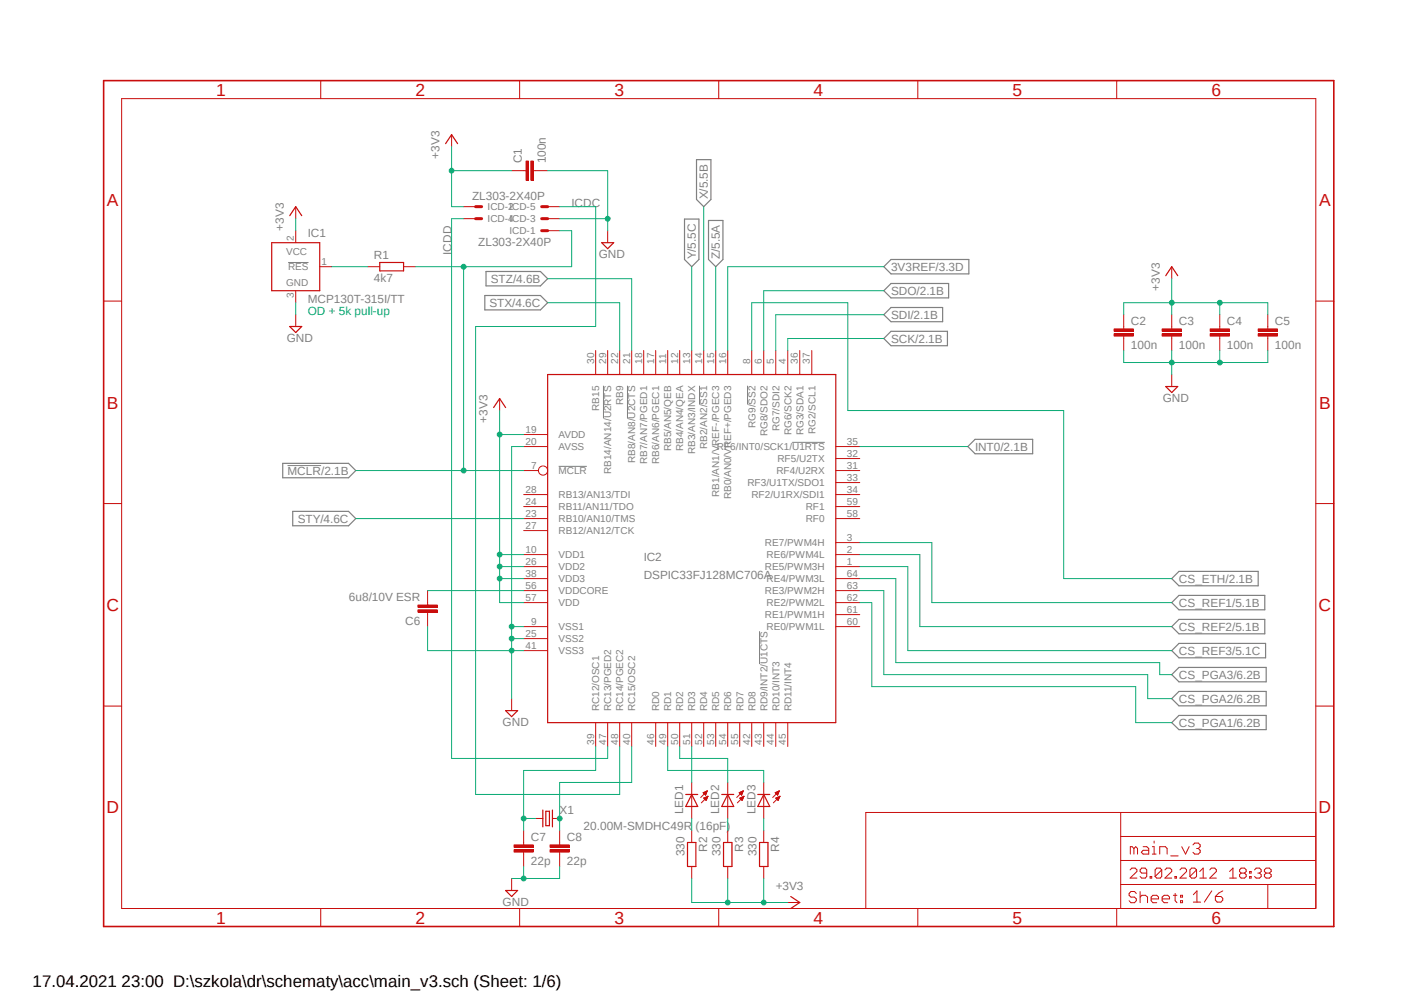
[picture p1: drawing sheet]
<svg xmlns="http://www.w3.org/2000/svg" width="297mm" height="210mm" viewBox="0 0 297 210" stroke-linecap="round" stroke-linejoin="round" font-family="sans-serif">
<path d="M21.3 16.7l261.2 179.9M282.5 16.7l-261.2 179.9" fill="none" stroke="#fff" stroke-width=".21"/>
<path d="M61 55.5h4.3M60.8 98.5h7.1M118.2 98.7h6M127.7 81.6v6.9M132.8 81.6v7M148 81.6v4M158.2 81.6v4M167.6 93.6h6.9M160.7 133.6v6.9" fill="none" stroke="#808080" stroke-width=".21"/>
<g fill="none" stroke="#808080" stroke-width=".25">
<path d="M147.4 33.8h3v8.4l-1.5 1.5-1.5-1.5zM102.8 57.4h11.5l1.6 1.6-1.6 1.5h-11.5zM144.8 46.4h3.1v8.5l-1.6 1.5-1.5-1.5zM149.9 46.7h3v8.2l-1.5 1.5-1.5-1.5zM187 56.4l1.5-1.5h16.5v3.1h-16.5zM102.6 62.5h11.7l1.6 1.6-1.6 1.5h-11.7zM187 61.5l1.5-1.5h12.2v3h-12.2zM187 66.6l1.5-1.5h10.9v3h-10.9zM187 71.6l1.5-1.5h11.9v3.1h-11.9zM59.8 98h13.9l1.6 1.6-1.6 1.5h-13.9zM204.8 94.5l1.5-1.5h12.2v3h-12.2zM61.9 108.2h11.8l1.6 1.5-1.6 1.6h-11.8z"/>
<path d="M247.9 122.4l1.5-1.5h16.8v3.1h-16.8zM247.9 127.5l1.5-1.5h18.2v3h-18.2zM247.9 132.6l1.5-1.5h18.2v3h-18.2zM247.9 137.7l1.5-1.6h18.4v3.1h-18.4zM247.9 142.7l1.5-1.5h18.5v3.1h-18.5zM247.9 147.8l1.5-1.5h18.5v3.1h-18.5zM247.9 152.9l1.5-1.5h18.5v3h-18.5z"/>
</g>
<path d="M237.7 69.1v.5M237.7 71.1v.5" fill="none" stroke="#c90d0c" stroke-width=".21"/>
<path d="M235.7 70.6h4.1v.5h-4.1z" fill-rule="evenodd" fill="#c90d0c"/>
<path d="M235.7 70.6h4.1v.5h-4.1z" fill="none" stroke="#c90d0c" stroke-width=".21"/>
<path d="M235.7 69.6h4.1v.5h-4.1z" fill-rule="evenodd" fill="#c90d0c"/>
<path d="M235.7 69.6h4.1v.5h-4.1zM237.7 66.6v2.5M237.7 71.6v2.6M247.9 69.1v.5M247.9 71.1v.5" fill="none" stroke="#c90d0c" stroke-width=".21"/>
<path d="M245.9 70.6h4v.5h-4z" fill-rule="evenodd" fill="#c90d0c"/>
<path d="M245.9 70.6h4v.5h-4z" fill="none" stroke="#c90d0c" stroke-width=".21"/>
<path d="M245.9 69.6h4v.5h-4z" fill-rule="evenodd" fill="#c90d0c"/>
<path d="M245.9 69.6h4v.5h-4zM247.9 66.6v2.5M247.9 71.6v2.6M258.1 69.1v.5M258.1 71.1v.5" fill="none" stroke="#c90d0c" stroke-width=".21"/>
<path d="M256 70.6h4.1v.5h-4.1z" fill-rule="evenodd" fill="#c90d0c"/>
<path d="M256 70.6h4.1v.5h-4.1z" fill="none" stroke="#c90d0c" stroke-width=".21"/>
<path d="M256 69.6h4.1v.5h-4.1z" fill-rule="evenodd" fill="#c90d0c"/>
<g fill="none" stroke="#c90d0c" stroke-width=".21">
<path d="M126 74.2v5M128.6 74.2v5M131.1 74.2v5M133.6 74.2v5M136.2 74.2v5M138.7 74.2v5M141.3 74.2v5M143.8 74.2v5M146.3 74.2v5M148.9 74.2v5M151.4 74.2v5M154 74.2v5"/>
<path d="M159 74.2v5M161.6 74.2v5M164.1 74.2v5M166.7 74.2v5M169.2 74.2v5M171.7 74.2v5M256 69.6h4.1v.5h-4.1zM258.1 66.6v2.5M258.1 71.6v2.6M105.7 84.3v2.6M110.8 91.9h5.1M110.8 94.5h5.1"/>
<path d="M110.8 99.6h3.1M176.8 94.5h5.1M176.8 99.6h5.1M176.8 97h5.1M110.8 119.9h5.1M110.8 117.3h5.1M110.8 109.7h5.1M110.8 107.2h5.1M110.8 104.6h5.1M110.8 112.3h5.1M176.8 119.9h5.1M176.8 117.3h5.1"/>
<path d="M176.8 114.8h5.1M176.8 109.7h5.1M176.8 107.2h5.1M176.8 104.6h5.1M176.8 102.1h5.1M90.5 127.5v.5M90.5 129.5v.5M110.8 132.6h5.1M110.8 127.5h5.1M110.8 125h5.1M110.8 122.4h5.1M110.8 135.1h5.1"/>
<path d="M110.8 137.7h5.1M176.8 132.6h5.1M176.8 130h5.1M176.8 127.5h5.1M176.8 125h5.1M176.8 122.4h5.1M108.2 147.8v2.6M126 152.9v5M128.6 152.9v5M131.1 152.9v5M133.6 152.9v5M138.7 152.9v5"/>
<path d="M141.3 152.9v5M143.8 152.9v5M146.3 152.9v5M148.9 152.9v5M151.4 152.9v5M154 152.9v5M156.5 152.9v5M159 152.9v5M161.6 152.9v5M164.1 152.9v5M166.7 152.9v5"/>
<circle cx="114.9" cy="99.6" r=".98"/>
</g>
<path d="M115.9 79.2h60.9v73.7h-60.9zM104.4 86.2l1.3-1.9 1.3 1.9M107 150.4h2.5l-1.3 1.2z" fill="none" stroke="#c90d0c" stroke-width=".25"/>
<path d="M88.4 128h4.1v.5h-4.1z" fill-rule="evenodd" fill="#c90d0c"/>
<path d="M88.4 128h4.1v.5h-4.1z" fill="none" stroke="#c90d0c" stroke-width=".21"/>
<path d="M88.4 129h4.1v.5h-4.1z" fill-rule="evenodd" fill="#c90d0c"/>
<path d="M247.9 56.4v2.6M247.9 79.2v2.6M88.4 129h4.1v.5h-4.1zM90.5 125v2.5M90.5 130v2.6M110.8 178.3v.5M110.8 180.3v.5" fill="none" stroke="#c90d0c" stroke-width=".21"/>
<path d="M246.6 58.3l1.3-1.9 1.3 1.9M246.6 81.8h2.6l-1.3 1.3z" fill="none" stroke="#c90d0c" stroke-width=".25"/>
<path d="M108.8 179.8h4v.5h-4z" fill-rule="evenodd" fill="#c90d0c"/>
<path d="M108.8 179.8h4v.5h-4z" fill="none" stroke="#c90d0c" stroke-width=".21"/>
<path d="M108.8 178.8h4v.5h-4z" fill-rule="evenodd" fill="#c90d0c"/>
<path d="M108.8 178.8h4v.5h-4zM110.8 175.7v2.6M118.4 178.3v.5M110.8 180.8v2.5M118.4 180.3v.5" fill="none" stroke="#c90d0c" stroke-width=".21"/>
<path d="M116.4 179.8h4v.5h-4z" fill-rule="evenodd" fill="#c90d0c"/>
<path d="M116.4 179.8h4v.5h-4z" fill="none" stroke="#c90d0c" stroke-width=".21"/>
<path d="M116.4 178.8h4v.5h-4z" fill-rule="evenodd" fill="#c90d0c"/>
<g fill="none" stroke="#c90d0c" stroke-width=".21">
<path d="M77.8 56.4h2.5M85.4 56.4h2.5M62.6 66.6v2.5M268.2 69.1v.5M268.2 71.1v.5M113.3 173.2h1.5M116.4 178.8h4v.5h-4zM116.9 173.2h1.5M118.4 175.7v2.6M146.3 165.6v7.6M146.3 175.7v2.6M148.8 167.8h.7"/>
<path d="M148.8 167.7h.7M148.9 167.9h.5M148.9 168.9l.9-.4-.4 .9zM148.9 168.9h.7M149 169h.6M149 168h.4M149.1 169h.5M149.1 167.6h.4M149.1 168.1h.2M149.1 169.1h.4M149.1 168.8h.5M149.2 168.1h.1"/>
<path d="M149.2 169.2h.3M149.3 167.5h.3M149.3 169.3h.1M149.3 168.7h.4M149.4 167.4h.2M149.6 168.6h.1M149.6 167.3l-1.4 1.4M149.6 167.3l-.3 .9M149.6 167.3l-.8 .4 .5 .6M149.8 168.5l-1.4 1.4M149.8 168.5h.1M154 165.6v7.6"/>
<path d="M154 175.7v2.6M156.4 167.8h.7M156.5 167.7h.6M156.5 167.9h.6M156.5 168.9l.9-.4-.4 .9zM156.5 168.9h.7M156.6 169h.6M156.6 168h.4M156.7 169h.4M156.7 167.6h.4M156.7 168.1h.3M156.8 169.1h.3"/>
<path d="M156.8 168.8h.5M156.8 168.1h.1M156.8 169.2h.3M156.8 167.5h.4M156.9 169.3h.2M157 168.7h.3M157.1 167.4h.1M157.2 168.6h.1M157.3 167.3l-1.4 1.4M157.3 167.3l-.4 .9M157.3 167.3l-.9 .4 .5 .6M157.4 168.5l-1.4 1.4"/>
<path d="M157.4 168.5h.1M161.6 165.6v7.6M161.6 175.7v2.6M164 167.8h.7M164.1 167.7h.6M164.1 168.9l.9-.4-.4 .9zM164.1 167.9h.6M164.2 169h.6M164.2 168.9h.6M164.2 168h.4M164.3 169h.5M164.3 168.1h.3"/>
<path d="M164.3 167.6h.5M164.4 169.1h.3M164.4 168.8h.5M164.4 168.1h.1M164.5 169.2h.2M164.5 167.5h.3M164.5 169.3h.2M164.6 168.7h.3M164.7 167.4h.1M164.8 168.6h.2M164.9 167.3l-1.4 1.4M164.9 167.3l-.4 .9"/>
<path d="M164.9 167.3l-.9 .4 .5 .6M165 168.5l-1.4 1.4M165 168.5h.1M108.2 185.9v2.5M118.4 180.8v2.5M146.3 183.3v2.6M154 183.3v2.6M161.6 183.3v2.6M166.7 191h2.5"/>
</g>
<g fill="none" stroke="#c90d0c" stroke-width=".25">
<path d="M80.3 55.5h5.1v1.8h-5.1zM61.3 69.1h2.5l-1.2 1.3zM114.8 171.4v3.6M115.5 171.7h.7v3h-.7zM116.9 171.4v3.6M145.1 168.1h2.5M145.5 178.3h1.7v5h-1.7zM146.3 168.1l1.3 2.5h-2.5zM152.7 168.1h2.5M153.1 178.3h1.8v5h-1.8zM154 168.1l1.2 2.5h-2.5zM160.3 168.1h2.6"/>
<path d="M160.7 178.3h1.8v5h-1.8zM161.6 168.1l1.3 2.5h-2.6zM107 188.4h2.5l-1.3 1.3zM167.3 189.7l1.9 1.3-1.9 1.2"/>
</g>
<path d="M266.2 70.6h4.1v.5h-4.1z" fill-rule="evenodd" fill="#c90d0c"/>
<path d="M266.2 70.6h4.1v.5h-4.1z" fill="none" stroke="#c90d0c" stroke-width=".21"/>
<path d="M266.2 69.6h4.1v.5h-4.1z" fill-rule="evenodd" fill="#c90d0c"/>
<path d="M95.5 28.5v2.5M110.8 36.1h.5M112.8 36.1h.5M62.6 43.7v2.6M128.6 48.8v2.6M266.2 69.6h4.1v.5h-4.1zM268.2 66.6v2.5M268.2 71.6v2.6" fill="none" stroke="#c90d0c" stroke-width=".21"/>
<path d="M94.3 30.4l1.2-1.9 1.3 1.9M61.3 45.6l1.3-1.9 1.2 1.9M127.3 51.4h2.5l-1.2 1.2z" fill="none" stroke="#c90d0c" stroke-width=".25"/>
<path d="M112.3 34.1h.5v4h-.5z" fill-rule="evenodd" fill="#c90d0c"/>
<path d="M112.3 34.1h.5v4h-.5z" fill="none" stroke="#c90d0c" stroke-width=".21"/>
<path d="M111.3 34.1h.5v4h-.5z" fill-rule="evenodd" fill="#c90d0c"/>
<g fill="none" stroke="#c90d0c" stroke-width=".21">
<path d="M67.9 17.1v3.8M109.9 17.1v3.8M152.1 17.1v3.8M194.2 17.1v3.8M236.3 17.1v3.8M25.7 20.9h252.7v171.3h-252.7zM108.2 36.1h2.6M111.3 34.1h.5v4h-.5zM113.3 36.1h2.6M62.6 48.8v2.6M67.6 56.4h2.6M98.1 43.7h2.5"/>
<path d="M98.1 46.3h2.5M115.9 48.8h2.5M115.9 43.7h2.5M115.9 46.3h2.5M21.9 63.7h3.8M62.6 61.5v2.6M278.4 63.7h3.8M21.9 106.6h3.8M278.4 106.6h3.8M21.9 149.4h3.8M278.4 149.4h3.8M237.1 171.9v20.3"/>
<path d="M237.1 177h41.3M239.9 179.5l-.4-.3h-.4v1.5M239.9 179.5v1.2M239.9 179.5l.4-.3 .4 .3v1.2M241.8 179.2h.8l.4 .3v1.2h-1.2l-.3-.4 .3-.4h1.2M243.8 179.2h.4v1.5M244.2 178v.4M250 179.2l.8 1.5 .8-1.5M252.4 178.8l.4-.4h.7l.4 .4v.4l-.4 .3M253.1 179.5h.4M253.5 179.5l.4 .4v.4l-.4 .4h-.7l-.4-.4M278.4 171.9h-95.2v20.3"/>
<path d="M67.9 192.2v3.8M109.9 192.2v3.8M152.1 192.2v3.8M194.2 192.2v3.8M236.3 192.2v3.8M237.1 187.2h41.3M237.1 182.1h41.3M239.1 184.1l.4-.4h.7l.3 .4v.3l-1.4 1.4h1.4M240.4 189.1l-.4-.5h-.7l-.4 .5v.3l.4 .4h.7l.4 .4v.4l-.4 .4h-.7l-.4-.4M241.2 188.6v2.4M241.2 189.8l.4-.4h.8l.4 .4v1.2M242.6 184.7h-1l-.4-.3v-.3l.4-.4h.7l.3 .4v1.4l-.3 .3h-.7l-.4-.3"/>
<path d="M243.3 185.5h.4v.3h-.4zM243.5 190.2h1.6v-.4l-.4-.4h-.8l-.4 .4v.8l.4 .4h.8M243.8 180.7h.8M245.4 180.7v-1.5h1.1l.4 .3v1.2M245.8 184.1v1.4l-.4 .3h-.7l-.3-.3M245.8 184.1l-.4-.4h-.7l-.3 .4v1.4M245.8 184.1l-1.4 1.4M245.9 190.2h1.5v-.4l-.3-.4h-.8l-.4 .4v.8l.4 .4h.8M246.5 184.1l.3-.4h.7l.4 .4v.3l-1.4 1.4h1.4M247.7 181.1h1.6M248.2 189.4h.8M248.6 185.5h.3v.3h-.3z"/>
<path d="M248.6 189.1v1.5l.4 .4M249.6 184.1l.4-.4h.7l.3 .4v.3l-1.4 1.4h1.4M249.8 189.4h.4v.4h-.4zM249.8 190.6h.4v.4h-.4zM252.5 189.3l.7-.8v2.4M252.5 190.9h1.5M253.1 184.1v1.4l-.3 .3h-.7l-.3-.3M253.1 184.1l-.3-.4h-.7l-.3 .4v1.4M253.1 184.1l-1.3 1.4M253.8 185.8h1.5M253.8 184.4l.7-.7v2.1M255.9 184.1l.4-.4h.7l.3 .4v.3l-1.4 1.4h1.4"/>
<path d="M256.4 188.5l-1.6 2.4M257.1 189.7h1.2l.4 .4v.4l-.4 .4h-.8l-.4-.4zM258.7 188.5l-.8 .4-.8 .8M260.1 185.8h1.5M260.1 184.4l.8-.7v2.1M262.6 184.7l-.3 .4v.4l.3 .3h.7l.3-.3v-.4l-.3-.4M262.6 184.7l-.3-.3v-.3l.3-.4h.7l.3 .4v.3l-.3 .3M262.6 184.7h.7M264.4 185.5h.3v.3h-.3zM264.4 184.4h.3v.3h-.3zM265.4 184.1l.4-.4h.7l.3 .4v.3l-.3 .3M266.1 184.7h.4"/>
<path d="M266.5 184.7l.3 .4v.4l-.3 .3h-.7l-.4-.3M267.9 184.7l-.4 .4v.4l.4 .3h.7l.3-.3v-.4l-.3-.4M267.9 184.7l-.4-.3v-.3l.4-.4h.7l.3 .4v.3l-.3 .3M267.9 184.7h.7M268.2 187.2v5"/>
</g>
<path d="M100.6 43.7h1.3M100.6 46.3h1.3M114.6 48.8h1.3M114.6 43.7h1.3M114.6 46.3h1.3" fill="none" stroke="#c90d0c" stroke-width=".63"/>
<path d="M21.9 17.1h260.3v178.9h-260.3z" fill="none" stroke="#c90d0c" stroke-width=".34"/>
<path d="M57.5 51.4h10.1v10.1h-10.1z" fill="none" stroke="#c90d0c" stroke-width=".25"/>
<path d="M237.7 74.2v2.5h30.5v-2.5M247.9 74.2v5M258.1 74.2v2.5" fill="none" stroke="#0dab76" stroke-width=".21"/>
<circle cx="247.9" cy="76.7" r=".51" fill="#0dab76"/>
<circle cx="247.9" cy="76.7" r=".51" fill="none" stroke="#0dab76" stroke-width=".21"/>
<circle cx="258.1" cy="76.7" r=".51" fill="#0dab76"/>
<g fill="none" stroke="#0dab76" stroke-width=".21">
<path d="M110.8 183.3v2.6M118.4 183.3v2.6h-10.2"/>
<circle cx="258.1" cy="76.7" r=".51"/>
</g>
<circle cx="110.8" cy="185.9" r=".51" fill="#0dab76"/>
<g fill="none" stroke="#0dab76" stroke-width=".21">
<path d="M62.6 64.1v2.5M110.8 94.5h-2.6v53.3M90.5 132.6v5.1h20.3M108.2 135.1h2.6M108.2 132.6h2.6"/>
<circle cx="110.8" cy="185.9" r=".51"/>
</g>
<circle cx="108.2" cy="137.7" r=".51" fill="#0dab76"/>
<circle cx="108.2" cy="137.7" r=".51" fill="none" stroke="#0dab76" stroke-width=".21"/>
<circle cx="108.2" cy="135.1" r=".51" fill="#0dab76"/>
<circle cx="108.2" cy="135.1" r=".51" fill="none" stroke="#0dab76" stroke-width=".21"/>
<circle cx="108.2" cy="132.6" r=".51" fill="#0dab76"/>
<g fill="none" stroke="#0dab76" stroke-width=".21">
<path d="M115.9 36.1h12.7v12.7M118.4 46.3h10.2"/>
<circle cx="108.2" cy="132.6" r=".51"/>
</g>
<circle cx="128.6" cy="46.3" r=".51" fill="#0dab76"/>
<g fill="none" stroke="#0dab76" stroke-width=".21">
<path d="M105.7 86.9v40.6h5.1M105.7 91.9h5.1M105.7 119.9h5.1M105.7 117.3h5.1M105.7 122.4h5.1"/>
<circle cx="128.6" cy="46.3" r=".51"/>
</g>
<circle cx="105.7" cy="119.9" r=".51" fill="#0dab76"/>
<circle cx="105.7" cy="119.9" r=".51" fill="none" stroke="#0dab76" stroke-width=".21"/>
<circle cx="105.7" cy="117.3" r=".51" fill="#0dab76"/>
<circle cx="105.7" cy="117.3" r=".51" fill="none" stroke="#0dab76" stroke-width=".21"/>
<circle cx="105.7" cy="122.4" r=".51" fill="#0dab76"/>
<circle cx="105.7" cy="122.4" r=".51" fill="none" stroke="#0dab76" stroke-width=".21"/>
<circle cx="105.7" cy="91.9" r=".51" fill="#0dab76"/>
<g fill="none" stroke="#0dab76" stroke-width=".21">
<path d="M247.9 59v7.6M237.7 66.6v-2.5h30.5v2.5M258.1 64.1v2.5"/>
<circle cx="105.7" cy="91.9" r=".51"/>
</g>
<circle cx="247.9" cy="64.1" r=".51" fill="#0dab76"/>
<circle cx="247.9" cy="64.1" r=".51" fill="none" stroke="#0dab76" stroke-width=".21"/>
<circle cx="258.1" cy="64.1" r=".51" fill="#0dab76"/>
<g fill="none" stroke="#0dab76" stroke-width=".21">
<path d="M146.3 185.9v5.1h20.4M154 185.9v5.1M161.6 185.9v5.1"/>
<circle cx="258.1" cy="64.1" r=".51"/>
</g>
<circle cx="154" cy="191" r=".51" fill="#0dab76"/>
<circle cx="154" cy="191" r=".51" fill="none" stroke="#0dab76" stroke-width=".21"/>
<circle cx="161.6" cy="191" r=".51" fill="#0dab76"/>
<g fill="none" stroke="#0dab76" stroke-width=".21">
<path d="M95.5 31v12.7h2.6M95.5 36.1h12.7"/>
<circle cx="161.6" cy="191" r=".51"/>
</g>
<circle cx="95.5" cy="36.1" r=".51" fill="#0dab76"/>
<g fill="none" stroke="#0dab76" stroke-width=".21">
<path d="M62.6 46.3v2.5M70.2 56.4h7.6M98.1 56.4v43.2M118.4 48.8h2.5v7.6h-33M75.3 99.6h35.5M90.5 125h20.3"/>
<circle cx="95.5" cy="36.1" r=".51"/>
</g>
<circle cx="98.1" cy="99.6" r=".51" fill="#0dab76"/>
<circle cx="98.1" cy="99.6" r=".51" fill="none" stroke="#0dab76" stroke-width=".21"/>
<circle cx="98.1" cy="56.4" r=".51" fill="#0dab76"/>
<g fill="none" stroke="#0dab76" stroke-width=".21">
<path d="M133.6 157.9v7.7h-15.2v10.1"/>
<circle cx="98.1" cy="56.4" r=".51"/>
</g>
<circle cx="118.4" cy="173.2" r=".51" fill="#0dab76"/>
<g fill="none" stroke="#0dab76" stroke-width=".21">
<path d="M126 157.9v5.1h-15.2v12.7M110.8 173.2h2.5"/>
<circle cx="118.4" cy="173.2" r=".51"/>
</g>
<circle cx="110.8" cy="173.2" r=".51" fill="#0dab76"/>
<g fill="none" stroke="#0dab76" stroke-width=".21">
<path d="M98.1 46.3h-2.6v114.2h33.1v-2.6M115.9 59h17.7v15.2M118.4 43.7h7.6v25.4h-25.4v99h30.5v-10.2M146.3 56.4v17.8M148.9 43.7v30.5M151.4 56.4v17.8M187 56.4h-33v17.8M115.9 64.1h15.2v10.1M159 74.2v-10.1h20.4v22.8h45.6v35.5h22.9M187 61.5h-25.4v12.7M187 66.6h-22.9v7.6M187 71.6h-20.3v2.6"/>
<path d="M181.9 94.5h22.9M75.3 109.7h35.5M181.9 114.8h15.2v12.7h50.8M181.9 117.3h12.7v15.3h53.3M181.9 119.9h10.2v17.8h55.8M181.9 122.4h7.6v17.8h55.9v2.5h2.5M181.9 127.5h2.5v17.8h55.9v7.6h7.6M181.9 125h5.1v17.7h55.8v5.1h5.1M141.3 157.9v5.1h20.3v2.6M143.8 157.9v2.6h10.2v5.1M146.3 157.9v7.7M146.3 173.2v2.5"/>
<path d="M154 173.2v2.5M161.6 173.2v2.5"/>
<circle cx="110.8" cy="173.2" r=".51"/>
</g>
<g font-size="3.7" fill="#c90d0c">
<text x="45.8" y="20.3">1</text>
<text x="87.9" y="20.3">2</text>
<text x="130" y="20.3">3</text>
<text x="172.1" y="20.3">4</text>
<text x="214.2" y="20.3">5</text>
<text x="256.3" y="20.3">6</text>
<text x="22.6" y="43.6">A</text>
<text x="279.1" y="43.6">A</text>
<text x="22.6" y="86.4">B</text>
<text x="279.1" y="86.4">B</text>
<text x="22.5" y="129.3">C</text>
<text x="279" y="129.3">C</text>
<text x="22.5" y="172.1">D</text>
<text x="279" y="172.1">D</text>
<text x="45.8" y="195.5">1</text>
<text x="87.9" y="195.5">2</text>
<text x="130" y="195.5">3</text>
<text x="172.1" y="195.5">4</text>
<text x="214.2" y="195.5">5</text>
<text x="256.3" y="195.5">6</text>
</g>
<text font-size="3.6" x="6.9" y="208.9">17.04.2021 23:00 D:\szkola\dr\schematy\acc\main_v3.sch (Sheet: 1/6)</text>
<g font-size="2.5" fill="#808080">
<text x="93" y="33.6" transform="rotate(-90 93 33.6)">+3V3</text>
<text x="110.4" y="34.6" transform="rotate(-90 110.4 34.6)">C1</text>
<text x="115.5" y="34.6" transform="rotate(-90 115.5 34.6)">100n</text>
<text x="99.9" y="42.3">ZL303-2X40P</text>
<text x="120.9" y="43.7">ICDC</text>
<text x="149.8" y="42.2" transform="rotate(-90 149.8 42.2)">X/5.5B</text>
<text x="60" y="48.8" transform="rotate(-90 60 48.8)">+3V3</text>
<text x="65.1" y="50.1">IC1</text>
<text x="95.5" y="53.9" transform="rotate(-90 95.5 53.9)">ICDD</text>
<text x="101.2" y="52">ZL303-2X40P</text>
<text x="79.1" y="59.7">4k7</text>
<text x="79.1" y="54.9">R1</text>
<text x="103.8" y="59.9">STZ/4.6B</text>
<text x="126.7" y="54.5">GND</text>
<text x="147.2" y="54.9" transform="rotate(-90 147.2 54.9)">Y/5.5C</text>
<text x="152.3" y="54.9" transform="rotate(-90 152.3 54.9)">Z/5.5A</text>
<text x="188.5" y="57.3">3V3REF/3.3D</text>
<text x="65.1" y="64.1">MCP130T-315I/TT</text>
<text x="103.5" y="64.9">STX/4.6C</text>
<text x="188.5" y="62.4">SDO/2.1B</text>
<text x="245.4" y="61.5" transform="rotate(-90 245.4 61.5)">+3V3</text>
<text x="188.5" y="67.5">SDI/2.1B</text>
<text x="239.3" y="68.7">C2</text>
<text x="249.4" y="68.7">C3</text>
<text x="259.6" y="68.7">C4</text>
<text x="269.7" y="68.7">C5</text>
<text x="60.7" y="72.3">GND</text>
<text x="188.5" y="72.5">SCK/2.1B</text>
<text x="239.3" y="73.8">100n</text>
<text x="249.4" y="73.8">100n</text>
<text x="259.6" y="73.8">100n</text>
<text x="269.7" y="73.8">100n</text>
<text x="103.2" y="89.4" transform="rotate(-90 103.2 89.4)">+3V3</text>
<text x="246" y="85">GND</text>
<text x="206.3" y="95.4">INT0/2.1B</text>
<text x="60.8" y="100.5">MCLR/2.1B</text>
<text x="63" y="110.6">STY/4.6C</text>
<text x="136.2" y="118.6">IC2</text>
<text x="136.2" y="122.4">DSPIC33FJ128MC706A</text>
<text x="249.4" y="123.3">CS_ETH/2.1B</text>
<text x="73.8" y="127.1">6u8/10V ESR</text>
<text x="249.4" y="128.4">CS_REF1/5.1B</text>
<text x="85.7" y="132.2">C6</text>
<text x="249.4" y="133.5">CS_REF2/5.1B</text>
<text x="249.4" y="138.6">CS_REF3/5.1C</text>
<text x="249.4" y="143.6">CS_PGA3/6.2B</text>
<text x="249.4" y="148.7">CS_PGA2/6.2B</text>
<text x="106.3" y="153.5">GND</text>
<text x="249.4" y="153.8">CS_PGA1/6.2B</text>
<text x="118.4" y="172.2">X1</text>
<text x="144.6" y="172.3" transform="rotate(-90 144.6 172.3)">LED1</text>
<text x="152.2" y="172.3" transform="rotate(-90 152.2 172.3)">LED2</text>
<text x="159.8" y="172.3" transform="rotate(-90 159.8 172.3)">LED3</text>
<text x="112.3" y="177.9">C7</text>
<text x="119.9" y="177.9">C8</text>
<text x="123.5" y="175.7">20.00M-SMDHC49R (16pF)</text>
<text x="112.3" y="183">22p</text>
<text x="119.9" y="183">22p</text>
<text x="144.8" y="181.2" transform="rotate(-90 144.8 181.2)">330</text>
<text x="149.6" y="180.2" transform="rotate(-90 149.6 180.2)">R2</text>
<text x="152.4" y="181.2" transform="rotate(-90 152.4 181.2)">330</text>
<text x="157.2" y="180.2" transform="rotate(-90 157.2 180.2)">R3</text>
<text x="160.1" y="181.2" transform="rotate(-90 160.1 181.2)">330</text>
<text x="164.8" y="180.2" transform="rotate(-90 164.8 180.2)">R4</text>
<text x="106.3" y="191.6">GND</text>
<text x="164.1" y="188.4">+3V3</text>
</g>
<text font-size="2.5" fill="#0dab76" x="65.1" y="66.6">OD + 5k pull-up</text>
<g font-size="2.1" fill="#808080">
<text x="103.2" y="44.5">ICD-2ICD-5</text>
<text x="103.2" y="47">ICD-4ICD-3</text>
<text x="60.5" y="53.9">VCC</text>
<text x="62.2" y="51" transform="rotate(-90 62.2 51)">2</text>
<text x="107.8" y="49.6">ICD-1</text>
<text x="61" y="57.2">RES</text>
<text x="68" y="56">1</text>
<text x="60.5" y="60.5">GND</text>
<text x="62.2" y="63" transform="rotate(-90 62.2 63)">3</text>
<text x="125.7" y="76.9" transform="rotate(-90 125.7 76.9)">30</text>
<text x="128.2" y="76.9" transform="rotate(-90 128.2 76.9)">29</text>
<text x="130.8" y="76.9" transform="rotate(-90 130.8 76.9)">22</text>
<text x="133.3" y="76.9" transform="rotate(-90 133.3 76.9)">21</text>
<text x="135.8" y="76.9" transform="rotate(-90 135.8 76.9)">18</text>
<text x="138.4" y="76.9" transform="rotate(-90 138.4 76.9)">17</text>
<text x="140.9" y="76.9" transform="rotate(-90 140.9 76.9)">11</text>
<text x="143.5" y="76.9" transform="rotate(-90 143.5 76.9)">12</text>
<text x="146" y="76.9" transform="rotate(-90 146 76.9)">13</text>
<text x="148.5" y="76.9" transform="rotate(-90 148.5 76.9)">14</text>
<text x="151.1" y="76.9" transform="rotate(-90 151.1 76.9)">15</text>
<text x="153.6" y="76.9" transform="rotate(-90 153.6 76.9)">16</text>
<text x="158.7" y="76.9" transform="rotate(-90 158.7 76.9)">8</text>
<text x="161.2" y="76.9" transform="rotate(-90 161.2 76.9)">6</text>
<text x="163.7" y="76.9" transform="rotate(-90 163.7 76.9)">5</text>
<text x="166.3" y="76.9" transform="rotate(-90 166.3 76.9)">4</text>
<text x="168.8" y="76.9" transform="rotate(-90 168.8 76.9)">36</text>
<text x="171.4" y="76.9" transform="rotate(-90 171.4 76.9)">37</text>
<text x="126.8" y="86.9" transform="rotate(-90 126.8 86.9)">RB15</text>
<text x="131.9" y="85.7" transform="rotate(-90 131.9 85.7)">RB9</text>
<text x="111.2" y="91.6">19</text>
<text x="111.2" y="94.1">20</text>
<text x="118.2" y="92.7">AVDD</text>
<text x="118.2" y="95.2">AVSS</text>
<text x="142" y="95.5" transform="rotate(-90 142 95.5)">RB5/AN5/QEB</text>
<text x="144.6" y="95.5" transform="rotate(-90 144.6 95.5)">RB4/AN4/QEA</text>
<text x="149.6" y="95" transform="rotate(-90 149.6 95)">RB2/AN2/SS1</text>
<text x="151.7" y="95.2">RF6/INT0/SCK1/U1RTS</text>
<text x="159.8" y="90.6" transform="rotate(-90 159.8 90.6)">RG9/SS2</text>
<text x="162.3" y="92.3" transform="rotate(-90 162.3 92.3)">RG8/SDO2</text>
<text x="164.9" y="91.3" transform="rotate(-90 164.9 91.3)">RG7/SDI2</text>
<text x="167.4" y="92.1" transform="rotate(-90 167.4 92.1)">RG6/SCK2</text>
<text x="170" y="92.1" transform="rotate(-90 170 92.1)">RG3/SDA1</text>
<text x="172.5" y="91.9" transform="rotate(-90 172.5 91.9)">RG2/SCL1</text>
<text x="179.2" y="94.1">35</text>
<text x="112.3" y="99.2">7</text>
<text x="118.2" y="100.3">MCLR</text>
<text x="129.3" y="100.3" transform="rotate(-90 129.3 100.3)">RB14/AN14/U2RTS</text>
<text x="134.4" y="98" transform="rotate(-90 134.4 98)">RB8/AN8/U2CTS</text>
<text x="136.9" y="98.2" transform="rotate(-90 136.9 98.2)">RB7/AN7/PGED1</text>
<text x="139.5" y="98.2" transform="rotate(-90 139.5 98.2)">RB6/AN6/PGEC1</text>
<text x="147.1" y="96.1" transform="rotate(-90 147.1 96.1)">RB3/AN3/INDX</text>
<text x="164.3" y="100.3">RF4/U2RX</text>
<text x="164.5" y="97.8">RF5/U2TX</text>
<text x="179.2" y="101.8">33</text>
<text x="179.2" y="99.2">31</text>
<text x="179.2" y="96.7">32</text>
<text x="111.2" y="104.3">28</text>
<text x="111.2" y="106.8">24</text>
<text x="118.2" y="105.4">RB13/AN13/TDI</text>
<text x="118.2" y="107.9">RB11/AN11/TDO</text>
<text x="152.2" y="105.1" transform="rotate(-90 152.2 105.1)">RB1/AN1/VREF-/PGEC3</text>
<text x="154.7" y="105.6" transform="rotate(-90 154.7 105.6)">RB0/AN0/VREF+/PGED3</text>
<text x="158.1" y="102.9">RF3/U1TX/SDO1</text>
<text x="159" y="105.4">RF2/U1RX/SDI1</text>
<text x="170.5" y="107.9">RF1</text>
<text x="179.2" y="106.8">59</text>
<text x="179.2" y="104.3">34</text>
<text x="111.2" y="111.9">27</text>
<text x="111.2" y="109.4">23</text>
<text x="118.2" y="113">RB12/AN12/TCK</text>
<text x="118.2" y="110.5">RB10/AN10/TMS</text>
<text x="170.5" y="110.5">RF0</text>
<text x="179.2" y="109.4">58</text>
<text x="111.2" y="117">10</text>
<text x="111.2" y="119.5">26</text>
<text x="118.2" y="118.1">VDD1</text>
<text x="161.8" y="115.6">RE7/PWM4H</text>
<text x="162.2" y="118.1">RE6/PWM4L</text>
<text x="179.2" y="119.5">1</text>
<text x="179.2" y="117">2</text>
<text x="179.2" y="114.5">3</text>
<text x="111.2" y="122">38</text>
<text x="111.2" y="124.6">56</text>
<text x="118.2" y="120.6">VDD2</text>
<text x="118.2" y="123.2">VDD3</text>
<text x="118.2" y="125.7">VDDCORE</text>
<text x="161.8" y="125.7">RE3/PWM2H</text>
<text x="161.8" y="120.6">RE5/PWM3H</text>
<text x="162.2" y="123.2">RE4/PWM3L</text>
<text x="179.2" y="124.6">63</text>
<text x="179.2" y="122">64</text>
<text x="111.2" y="127.1">57</text>
<text x="118.2" y="128.3">VDD</text>
<text x="161.8" y="130.8">RE1/PWM1H</text>
<text x="162.2" y="128.3">RE2/PWM2L</text>
<text x="179.2" y="129.7">61</text>
<text x="179.2" y="127.1">62</text>
<text x="111.2" y="134.7">25</text>
<text x="111.2" y="137.3">41</text>
<text x="112.3" y="132.2">9</text>
<text x="118.2" y="133.3">VSS1</text>
<text x="118.2" y="135.9">VSS2</text>
<text x="162.2" y="133.3">RE0/PWM1L</text>
<text x="179.2" y="132.2">60</text>
<text x="118.2" y="138.4">VSS3</text>
<text x="126.8" y="150.5" transform="rotate(-90 126.8 150.5)">RC12/OSC1</text>
<text x="129.3" y="150.5" transform="rotate(-90 129.3 150.5)">RC13/PGED2</text>
<text x="131.9" y="150.5" transform="rotate(-90 131.9 150.5)">RC14/PGEC2</text>
<text x="134.4" y="150.5" transform="rotate(-90 134.4 150.5)">RC15/OSC2</text>
<text x="139.5" y="150.5" transform="rotate(-90 139.5 150.5)">RD0</text>
<text x="142" y="150.5" transform="rotate(-90 142 150.5)">RD1</text>
<text x="144.6" y="150.5" transform="rotate(-90 144.6 150.5)">RD2</text>
<text x="147.1" y="150.5" transform="rotate(-90 147.1 150.5)">RD3</text>
<text x="149.6" y="150.5" transform="rotate(-90 149.6 150.5)">RD4</text>
<text x="152.2" y="150.5" transform="rotate(-90 152.2 150.5)">RD5</text>
<text x="154.7" y="150.5" transform="rotate(-90 154.7 150.5)">RD6</text>
<text x="157.3" y="150.5" transform="rotate(-90 157.3 150.5)">RD7</text>
<text x="159.8" y="150.5" transform="rotate(-90 159.8 150.5)">RD8</text>
<text x="162.3" y="150.5" transform="rotate(-90 162.3 150.5)">RD9/INT2/U1CTS</text>
<text x="164.9" y="150.5" transform="rotate(-90 164.9 150.5)">RD10/INT3</text>
<text x="167.4" y="150.5" transform="rotate(-90 167.4 150.5)">RD11/INT4</text>
<text x="125.7" y="157.6" transform="rotate(-90 125.7 157.6)">39</text>
<text x="128.2" y="157.6" transform="rotate(-90 128.2 157.6)">47</text>
<text x="130.8" y="157.6" transform="rotate(-90 130.8 157.6)">48</text>
<text x="133.3" y="157.6" transform="rotate(-90 133.3 157.6)">40</text>
<text x="138.4" y="157.6" transform="rotate(-90 138.4 157.6)">46</text>
<text x="140.9" y="157.6" transform="rotate(-90 140.9 157.6)">49</text>
<text x="143.5" y="157.6" transform="rotate(-90 143.5 157.6)">50</text>
<text x="146" y="157.6" transform="rotate(-90 146 157.6)">51</text>
<text x="148.5" y="157.6" transform="rotate(-90 148.5 157.6)">52</text>
<text x="151.1" y="157.6" transform="rotate(-90 151.1 157.6)">53</text>
<text x="153.6" y="157.6" transform="rotate(-90 153.6 157.6)">54</text>
<text x="156.2" y="157.6" transform="rotate(-90 156.2 157.6)">55</text>
<text x="158.7" y="157.6" transform="rotate(-90 158.7 157.6)">42</text>
<text x="161.2" y="157.6" transform="rotate(-90 161.2 157.6)">43</text>
<text x="163.7" y="157.6" transform="rotate(-90 163.7 157.6)">44</text>
<text x="166.3" y="157.6" transform="rotate(-90 166.3 157.6)">45</text>
</g>
</svg>
